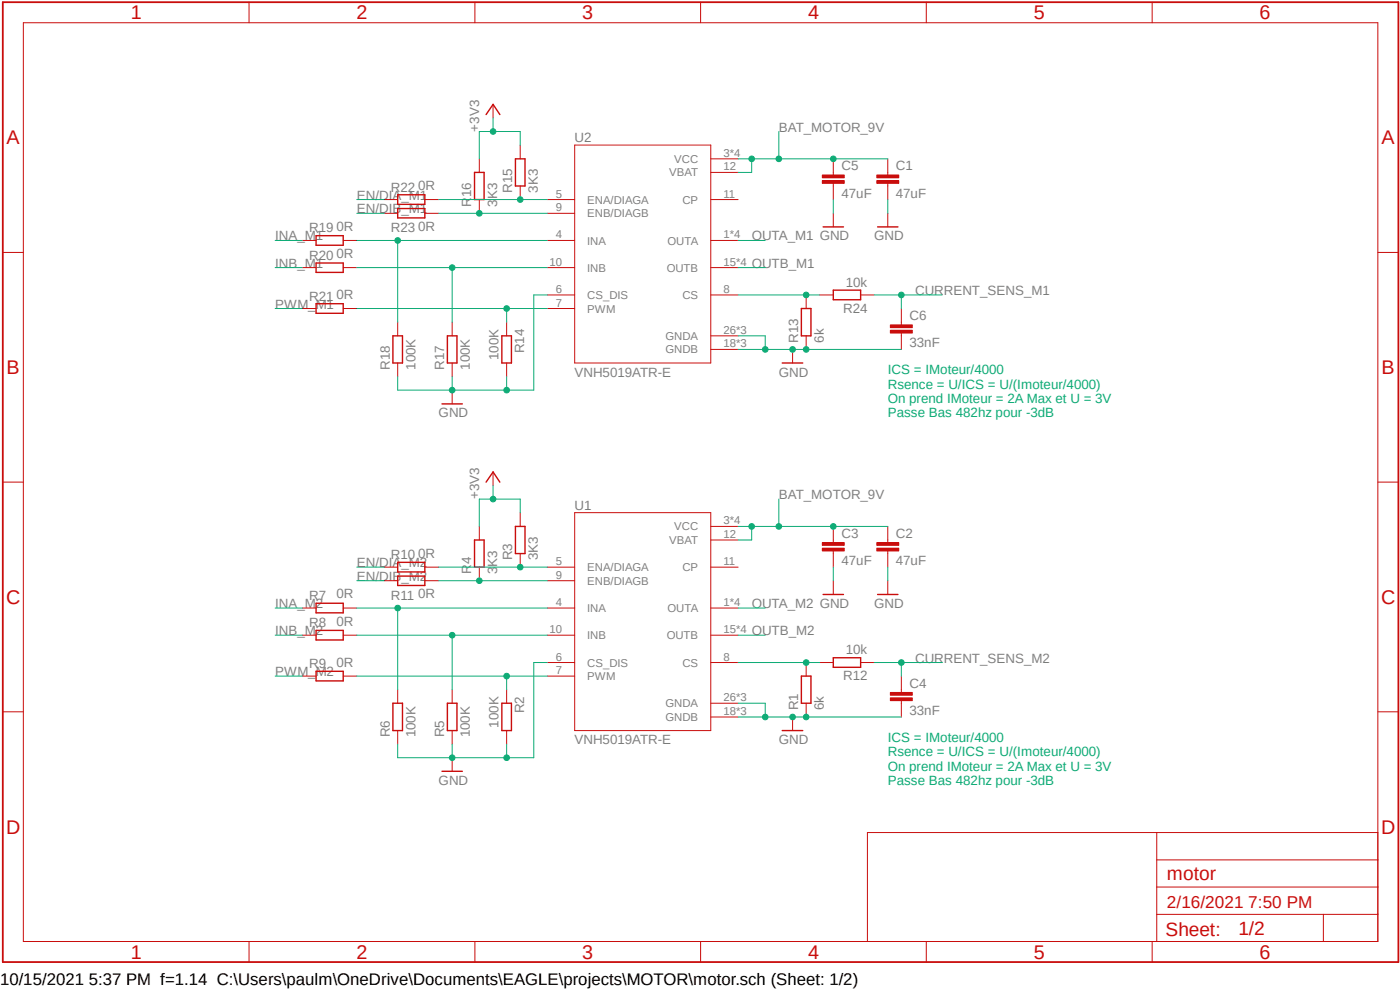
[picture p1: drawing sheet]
<svg xmlns="http://www.w3.org/2000/svg" width="297mm" height="210mm" viewBox="0 0 297 210" stroke-linecap="round" stroke-linejoin="round" font-family="sans-serif">
<path d="M0 .1l297.1 204.6M297.1 .1l-297.1 204.6" fill="none" stroke="#fff" stroke-width=".21"/>
<g fill="none" stroke="#c90d0c" stroke-width=".21">
<path d="M101.7 111.7v2.9M104.6 100.1v2.9M110.4 108.8v2.9M110.4 117.4v2.9M121.9 108.8h28.9v46.2h-28.9zM150.8 111.7h5.8M150.8 114.6h5.8M176.8 114.6v.5M176.8 116.8v.6M101.7 120.3v2.9M116.1 129h5.8M116.1 120.3h5.8"/>
<path d="M116.1 123.2h5.8M116.1 134.7h5.8M150.8 129h5.8M150.8 120.3h5.8M150.8 134.7h5.8M107.5 146.3v2.9M107.5 155v2.9M116.1 140.5h5.8M116.1 143.4h5.8M150.8 140.5h5.8M150.8 149.2h5.8M150.8 152.1h5.8"/>
<path d="M168.1 152.1v2.9M171 140.5v2.9M171 149.2v2.9M95.9 160.7v2.9"/>
</g>
<path d="M100.7 114.6h2v5.7h-2zM103.1 102.3l1.5-2.2 1.4 2.2M109.3 111.7h2.1v5.7h-2.1zM106.5 149.2h2v5.8h-2zM165.9 155h4.4M170 143.4h2v5.8h-2zM93.8 163.6h4.3" fill="none" stroke="#c90d0c" stroke-width=".3"/>
<path d="M174.5 116.3h4.6v.6h-4.6z" fill-rule="evenodd" fill="#c90d0c"/>
<path d="M174.5 116.3h4.6v.6h-4.6z" fill="none" stroke="#c90d0c" stroke-width=".21"/>
<path d="M174.5 115.1h4.6v.6h-4.6z" fill-rule="evenodd" fill="#c90d0c"/>
<g fill="none" stroke="#c90d0c" stroke-width=".21">
<path d="M174.5 115.1h4.6v.6h-4.6zM176.8 111.7v2.9M176.8 117.4v2.9M64.1 129h3M64.1 134.7h3M72.8 129h2.9M72.8 134.7h2.9M81.5 120.3h2.9M81.5 123.2h2.9M90.1 120.3h2.9M90.1 123.2h2.9M176.8 123.2v2.9"/>
<path d="M64.1 143.4h3M72.8 143.4h2.9M84.4 146.3v2.9M84.4 155v2.9M95.9 146.3v2.9M95.9 155v2.9M191.2 146.3v.6M191.2 148.6v.6"/>
</g>
<path d="M84.4 119.3h5.7v2h-5.7zM67.1 128h5.7v2h-5.7zM67.1 133.7h5.7v2.1h-5.7zM84.4 122.2h5.7v2h-5.7zM174.6 126.1h4.3M67.1 142.4h5.7v2h-5.7zM83.4 149.2h2v5.8h-2zM94.9 149.2h2v5.8h-2z" fill="none" stroke="#c90d0c" stroke-width=".3"/>
<path d="M188.9 148h4.6v.6h-4.6z" fill-rule="evenodd" fill="#c90d0c"/>
<path d="M188.9 148h4.6v.6h-4.6z" fill="none" stroke="#c90d0c" stroke-width=".21"/>
<path d="M188.9 146.9h4.6v.6h-4.6z" fill-rule="evenodd" fill="#c90d0c"/>
<g fill="none" stroke="#c90d0c" stroke-width=".21">
<path d="M101.7 33.7v2.9M104.6 22.1v2.9M110.4 30.8v2.9M110.4 39.5v2.8M121.9 30.8h28.9v46.2h-28.9zM150.8 33.7h5.8M150.8 36.6h5.8M176.8 36.6v.6M176.8 38.9v.6M101.7 42.3v3M116.1 51h5.8M116.1 42.3h5.8"/>
<path d="M116.1 45.3h5.8M116.1 56.8h5.8M150.8 51h5.8M150.8 42.3h5.8M150.8 56.8h5.8M107.5 68.3v2.9M107.5 77v2.9M116.1 62.6h5.8M116.1 65.4h5.8M150.8 62.6h5.8M150.8 71.2h5.8M150.8 74.1h5.8"/>
<path d="M168.1 74.1v2.9M171 62.6v2.8M171 71.2v2.9M95.9 82.8v2.9M173.9 140.5h2.9M182.6 140.5h2.9M188.9 146.9h4.6v.6h-4.6zM191.2 143.4v2.9M191.2 149.2v2.9"/>
</g>
<path d="M100.7 36.6h2v5.7h-2zM103.1 24.3l1.5-2.2 1.4 2.2M109.3 33.7h2.1v5.8h-2.1zM106.5 71.2h2v5.8h-2zM165.9 77h4.4M170 65.4h2v5.8h-2zM93.8 85.7h4.3M176.8 139.5h5.8v2.1h-5.8z" fill="none" stroke="#c90d0c" stroke-width=".3"/>
<path d="M174.5 38.3h4.6v.6h-4.6z" fill-rule="evenodd" fill="#c90d0c"/>
<path d="M174.5 38.3h4.6v.6h-4.6z" fill="none" stroke="#c90d0c" stroke-width=".21"/>
<path d="M174.5 37.1h4.6v.6h-4.6z" fill-rule="evenodd" fill="#c90d0c"/>
<g fill="none" stroke="#c90d0c" stroke-width=".21">
<path d="M174.5 37.1h4.6v.6h-4.6zM176.8 33.7v2.9M176.8 39.5v2.8M64.1 51h3M64.1 56.8h3M72.8 51h2.9M72.8 56.8h2.9M81.5 42.3h2.9M81.5 45.3h2.9M90.1 42.3h2.9M90.1 45.3h2.9M176.8 45.3v2.8"/>
<path d="M64.1 65.4h3M72.8 65.4h2.9M84.4 68.3v2.9M84.4 77v2.9M95.9 68.3v2.9M95.9 77v2.9M191.2 68.3v.6M191.2 70.7v.5"/>
</g>
<path d="M67.1 50h5.7v2h-5.7zM67.1 55.8h5.7v2h-5.7zM84.4 41.3h5.7v2h-5.7zM84.4 44.2h5.7v2h-5.7zM174.6 48.1h4.3M67.1 64.4h5.7v2.1h-5.7zM83.4 71.2h2v5.8h-2zM94.9 71.2h2v5.8h-2z" fill="none" stroke="#c90d0c" stroke-width=".3"/>
<path d="M188.9 70.1h4.6v.6h-4.6z" fill-rule="evenodd" fill="#c90d0c"/>
<path d="M188.9 70.1h4.6v.6h-4.6z" fill="none" stroke="#c90d0c" stroke-width=".21"/>
<path d="M188.9 68.9h4.6v.6h-4.6z" fill-rule="evenodd" fill="#c90d0c"/>
<path d="M188.3 36.6v.6M188.3 38.9v.6M173.9 62.6h2.9M182.6 62.6h2.9M188.9 68.9h4.6v.6h-4.6zM191.2 65.4v2.9M191.2 71.2v2.9" fill="none" stroke="#c90d0c" stroke-width=".21"/>
<path d="M176.8 61.6h5.8v2h-5.8z" fill="none" stroke="#c90d0c" stroke-width=".3"/>
<path d="M186 38.3h4.7v.6h-4.7z" fill-rule="evenodd" fill="#c90d0c"/>
<path d="M186 38.3h4.7v.6h-4.7z" fill="none" stroke="#c90d0c" stroke-width=".21"/>
<path d="M186 37.1h4.7v.6h-4.7z" fill-rule="evenodd" fill="#c90d0c"/>
<path d="M186 37.1h4.7v.6h-4.7zM188.3 33.7v2.9M188.3 39.5v2.8M188.3 45.3v2.8M188.3 114.6v.5M188.3 116.8v.6" fill="none" stroke="#c90d0c" stroke-width=".21"/>
<path d="M186.2 48.1h4.3" fill="none" stroke="#c90d0c" stroke-width=".3"/>
<path d="M186 116.3h4.7v.6h-4.7z" fill-rule="evenodd" fill="#c90d0c"/>
<path d="M186 116.3h4.7v.6h-4.7z" fill="none" stroke="#c90d0c" stroke-width=".21"/>
<path d="M186 115.1h4.7v.6h-4.7z" fill-rule="evenodd" fill="#c90d0c"/>
<g fill="none" stroke="#c90d0c" stroke-width=".21">
<path d="M5 4.8h287.3v194.9h-287.3zM52.8 .5v4.3M100.8 .5v4.3M148.6 .5v4.3M196.5 .5v4.3M244.4 .5v4.3M.6 53.6h4.4M292.3 53.6h4.4M.6 102.3h4.4M186 115.1h4.7v.6h-4.7zM188.3 111.7v2.9M188.3 117.4v2.9"/>
<path d="M292.3 102.3h4.4M188.3 123.2v2.9M.6 151h4.4M292.3 151h4.4M245.4 176.6v23.1M292.3 176.6h-108.3v23.1M52.8 199.7v4.4M100.8 199.7v4.4M148.6 199.7v4.4M196.5 199.7v4.4M244.4 199.7v4.4M245.4 194h46.9"/>
<path d="M245.4 188.2h46.9M245.4 182.4h46.9M280.8 194v5.7"/>
</g>
<path d="M186.2 126.1h4.3" fill="none" stroke="#c90d0c" stroke-width=".3"/>
<path d="M.6 .5h296.1v203.6h-296.1z" fill="none" stroke="#c90d0c" stroke-width=".38"/>
<path d="M104.6 103v2.9M110.4 108.8v-2.9h-8.7v5.8" fill="none" stroke="#0dab76" stroke-width=".21"/>
<circle cx="104.6" cy="105.9" r=".6" fill="#0dab76"/>
<g fill="none" stroke="#0dab76" stroke-width=".21">
<path d="M104.6 25v2.9M110.4 30.8v-2.9h-8.7v5.8"/>
<circle cx="104.6" cy="105.9" r=".6"/>
</g>
<circle cx="104.6" cy="27.9" r=".6" fill="#0dab76"/>
<g fill="none" stroke="#0dab76" stroke-width=".21">
<path d="M156.6 152.1h14.4M162.3 149.2v2.9"/>
<circle cx="104.6" cy="27.9" r=".6"/>
</g>
<circle cx="162.3" cy="152.1" r=".6" fill="#0dab76"/>
<g fill="none" stroke="#0dab76" stroke-width=".21">
<path d="M156.6 149.2h5.7"/>
<circle cx="162.3" cy="152.1" r=".6"/>
</g>
<circle cx="168.1" cy="152.1" r=".6" fill="#0dab76"/>
<g fill="none" stroke="#0dab76" stroke-width=".21">
<path d="M171 152.1h20.2"/>
<circle cx="168.1" cy="152.1" r=".6"/>
</g>
<circle cx="171" cy="152.1" r=".6" fill="#0dab76"/>
<g fill="none" stroke="#0dab76" stroke-width=".21">
<path d="M176.8 120.3v2.9M84.4 157.9v2.8h11.5v-2.8"/>
<circle cx="171" cy="152.1" r=".6"/>
</g>
<circle cx="95.9" cy="160.7" r=".6" fill="#0dab76"/>
<g fill="none" stroke="#0dab76" stroke-width=".21">
<path d="M107.5 157.9v2.8M116.1 140.5h-2.9v20.2h-17.3"/>
<circle cx="95.9" cy="160.7" r=".6"/>
</g>
<circle cx="107.5" cy="160.7" r=".6" fill="#0dab76"/>
<g fill="none" stroke="#0dab76" stroke-width=".21">
<path d="M156.6 74.1h14.4M162.3 71.2v2.9"/>
<circle cx="107.5" cy="160.7" r=".6"/>
</g>
<circle cx="162.3" cy="74.1" r=".6" fill="#0dab76"/>
<g fill="none" stroke="#0dab76" stroke-width=".21">
<path d="M156.6 71.2h5.7"/>
<circle cx="162.3" cy="74.1" r=".6"/>
</g>
<circle cx="168.1" cy="74.1" r=".6" fill="#0dab76"/>
<g fill="none" stroke="#0dab76" stroke-width=".21">
<path d="M171 74.1h20.2"/>
<circle cx="168.1" cy="74.1" r=".6"/>
</g>
<circle cx="171" cy="74.1" r=".6" fill="#0dab76"/>
<g fill="none" stroke="#0dab76" stroke-width=".21">
<path d="M176.8 42.3v3M84.4 79.9v2.9h11.5v-2.9"/>
<circle cx="171" cy="74.1" r=".6"/>
</g>
<circle cx="95.9" cy="82.8" r=".6" fill="#0dab76"/>
<g fill="none" stroke="#0dab76" stroke-width=".21">
<path d="M107.5 79.9v2.9M116.1 62.6h-2.9v20.2h-17.3"/>
<circle cx="95.9" cy="82.8" r=".6"/>
</g>
<circle cx="107.5" cy="82.8" r=".6" fill="#0dab76"/>
<g fill="none" stroke="#0dab76" stroke-width=".21">
<path d="M156.6 51h5.7M156.6 56.8h5.7M188.3 42.3v3M188.3 120.3v2.9M156.6 140.5h17.3"/>
<circle cx="107.5" cy="82.8" r=".6"/>
</g>
<circle cx="171" cy="140.5" r=".6" fill="#0dab76"/>
<g fill="none" stroke="#0dab76" stroke-width=".21">
<path d="M93 120.3h23.1"/>
<circle cx="171" cy="140.5" r=".6"/>
</g>
<circle cx="110.4" cy="120.3" r=".6" fill="#0dab76"/>
<g fill="none" stroke="#0dab76" stroke-width=".21">
<path d="M93 123.2h23.1"/>
<circle cx="110.4" cy="120.3" r=".6"/>
</g>
<circle cx="101.7" cy="123.2" r=".6" fill="#0dab76"/>
<g fill="none" stroke="#0dab76" stroke-width=".21">
<path d="M116.1 143.4h-8.6v2.9"/>
<circle cx="101.7" cy="123.2" r=".6"/>
</g>
<circle cx="107.5" cy="143.4" r=".6" fill="#0dab76"/>
<g fill="none" stroke="#0dab76" stroke-width=".21">
<path d="M75.7 134.7h40.4M95.9 134.7v11.6M75.7 143.4h31.8"/>
<circle cx="107.5" cy="143.4" r=".6"/>
</g>
<circle cx="95.9" cy="134.7" r=".6" fill="#0dab76"/>
<g fill="none" stroke="#0dab76" stroke-width=".21">
<path d="M75.7 129h40.4M84.4 129v17.3"/>
<circle cx="95.9" cy="134.7" r=".6"/>
</g>
<circle cx="84.4" cy="129" r=".6" fill="#0dab76"/>
<g fill="none" stroke="#0dab76" stroke-width=".21">
<path d="M58.4 51h5.7M58.4 56.8h5.7M58.4 65.4h5.7M185.5 62.6h14.4M191.2 62.6v2.8"/>
<circle cx="84.4" cy="129" r=".6"/>
</g>
<circle cx="191.2" cy="62.6" r=".6" fill="#0dab76"/>
<g fill="none" stroke="#0dab76" stroke-width=".21">
<path d="M156.6 62.6h17.3"/>
<circle cx="191.2" cy="62.6" r=".6"/>
</g>
<circle cx="171" cy="62.6" r=".6" fill="#0dab76"/>
<g fill="none" stroke="#0dab76" stroke-width=".21">
<path d="M93 42.3h23.1"/>
<circle cx="171" cy="62.6" r=".6"/>
</g>
<circle cx="110.4" cy="42.3" r=".6" fill="#0dab76"/>
<g fill="none" stroke="#0dab76" stroke-width=".21">
<path d="M93 45.3h23.1"/>
<circle cx="110.4" cy="42.3" r=".6"/>
</g>
<circle cx="101.7" cy="45.3" r=".6" fill="#0dab76"/>
<g fill="none" stroke="#0dab76" stroke-width=".21">
<path d="M116.1 65.4h-8.6v2.9"/>
<circle cx="101.7" cy="45.3" r=".6"/>
</g>
<circle cx="107.5" cy="65.4" r=".6" fill="#0dab76"/>
<g fill="none" stroke="#0dab76" stroke-width=".21">
<path d="M75.7 56.8h40.4M95.9 56.8v11.5M75.7 65.4h31.8"/>
<circle cx="107.5" cy="65.4" r=".6"/>
</g>
<circle cx="95.9" cy="56.8" r=".6" fill="#0dab76"/>
<g fill="none" stroke="#0dab76" stroke-width=".21">
<path d="M75.7 51h40.4M84.4 51v17.3"/>
<circle cx="95.9" cy="56.8" r=".6"/>
</g>
<circle cx="84.4" cy="51" r=".6" fill="#0dab76"/>
<g fill="none" stroke="#0dab76" stroke-width=".21">
<path d="M58.4 129h5.7M58.4 134.7h5.7M58.4 143.4h5.7M185.5 140.5h14.4M191.2 140.5v2.9"/>
<circle cx="84.4" cy="51" r=".6"/>
</g>
<circle cx="191.2" cy="140.5" r=".6" fill="#0dab76"/>
<g fill="none" stroke="#0dab76" stroke-width=".21">
<path d="M159.5 33.7v2.9h-2.9M165.2 27.9v5.8h-8.6M75.7 42.3h5.8M75.7 45.3h5.8M75.7 120.3h5.8M75.7 123.2h5.8M156.6 129h5.7M156.6 134.7h5.7"/>
<circle cx="191.2" cy="140.5" r=".6"/>
</g>
<circle cx="159.5" cy="33.7" r=".6" fill="#0dab76"/>
<g fill="none" stroke="#0dab76" stroke-width=".21">
<path d="M165.2 33.7h11.6"/>
<circle cx="159.5" cy="33.7" r=".6"/>
</g>
<circle cx="165.2" cy="33.7" r=".6" fill="#0dab76"/>
<g fill="none" stroke="#0dab76" stroke-width=".21">
<path d="M176.8 33.7h11.5"/>
<circle cx="165.2" cy="33.7" r=".6"/>
</g>
<circle cx="176.8" cy="33.7" r=".6" fill="#0dab76"/>
<g fill="none" stroke="#0dab76" stroke-width=".21">
<path d="M159.5 111.7v2.9h-2.9M165.2 105.9v5.8h-8.6"/>
<circle cx="176.8" cy="33.7" r=".6"/>
</g>
<circle cx="159.5" cy="111.7" r=".6" fill="#0dab76"/>
<g fill="none" stroke="#0dab76" stroke-width=".21">
<path d="M165.2 111.7h11.6"/>
<circle cx="159.5" cy="111.7" r=".6"/>
</g>
<circle cx="165.2" cy="111.7" r=".6" fill="#0dab76"/>
<g fill="none" stroke="#0dab76" stroke-width=".21">
<path d="M176.8 111.7h11.5"/>
<circle cx="165.2" cy="111.7" r=".6"/>
</g>
<circle cx="176.8" cy="111.7" r=".6" fill="#0dab76"/>
<circle cx="176.8" cy="111.7" r=".6" fill="none" stroke="#0dab76" stroke-width=".21"/>
<g font-size="4.2" fill="#c90d0c">
<text x="27.7" y="4.1">1</text>
<text x="75.6" y="4.1">2</text>
<text x="123.5" y="4.1">3</text>
<text x="171.5" y="4.1">4</text>
<text x="219.3" y="4.1">5</text>
<text x="267.2" y="4.1">6</text>
<text x="1.4" y="30.6">A</text>
<text x="293.1" y="30.6">A</text>
<text x="1.4" y="79.4">B</text>
<text x="293.1" y="79.4">B</text>
<text x="1.3" y="128.1">C</text>
<text x="293" y="128.1">C</text>
<text x="1.3" y="176.9">D</text>
<text x="293" y="176.9">D</text>
<text x="27.7" y="203.4">1</text>
<text x="75.6" y="203.4">2</text>
<text x="123.5" y="203.4">3</text>
<text x="171.5" y="203.4">4</text>
<text x="219.3" y="203.4">5</text>
<text x="267.2" y="203.4">6</text>
</g>
<g font-size="4.1" fill="#c90d0c">
<text x="247.6" y="186.7">motor</text>
<text x="247.3" y="198.5">Sheet:</text>
<text x="262.7" y="198.3">1/2</text>
</g>
<text font-size="3.6" fill="#c90d0c" x="247.6" y="192.5">2/16/2021 7:50 PM</text>
<text font-size="3.6" x="0" y="208.9">10/15/2021 5:37 PM f=1.14 C:\Users\paulm\OneDrive\Documents\EAGLE\projects\MOTOR\motor.sch (Sheet: 1/2)</text>
<g font-size="2.8" fill="#808080">
<text x="101.7" y="27.9" transform="rotate(-90 101.7 27.9)">+3V3</text>
<text x="165.2" y="27.9">BAT_MOTOR_9V</text>
<text x="121.9" y="30.2">U2</text>
<text x="82.9" y="40.6">R22</text>
<text x="88.7" y="40.3">0R</text>
<text x="108.7" y="40.9" transform="rotate(-90 108.7 40.9)">R15</text>
<text x="114.1" y="40.9" transform="rotate(-90 114.1 40.9)">3K3</text>
<text x="178.5" y="41.9">47uF</text>
<text x="178.5" y="36.2">C5</text>
<text x="190.1" y="41.9">47uF</text>
<text x="190.1" y="36.2">C1</text>
<text x="75.7" y="42.3">EN/DIA_M1</text>
<text x="75.7" y="45.3">EN/DIB_M1</text>
<text x="100" y="43.8" transform="rotate(-90 100 43.8)">R16</text>
<text x="105.5" y="43.8" transform="rotate(-90 105.5 43.8)">3K3</text>
<text x="58.4" y="51">INA_M1</text>
<text x="65.6" y="49.3">R19</text>
<text x="71.4" y="49">0R</text>
<text x="82.9" y="49.3">R23</text>
<text x="88.7" y="49">0R</text>
<text x="159.5" y="51">OUTA_M1 GND</text>
<text x="185.5" y="51">GND</text>
<text x="58.4" y="56.8">INB_M1</text>
<text x="65.6" y="55.1">R20</text>
<text x="71.4" y="54.8">0R</text>
<text x="159.5" y="56.8">OUTB_M1</text>
<text x="58.4" y="65.4">PWM_M1</text>
<text x="65.6" y="63.8">R21</text>
<text x="71.4" y="63.4">0R</text>
<text x="179.5" y="60.8">10k</text>
<text x="194.1" y="62.6">CURRENT_SENS_M1</text>
<text x="178.9" y="66.3">R24</text>
<text x="193" y="67.9">C6</text>
<text x="105.7" y="76.4" transform="rotate(-90 105.7 76.4)">100K</text>
<text x="111.2" y="74.9" transform="rotate(-90 111.2 74.9)">R14</text>
<text x="169.3" y="72.7" transform="rotate(-90 169.3 72.7)">R13</text>
<text x="174.8" y="72.7" transform="rotate(-90 174.8 72.7)">6k</text>
<text x="193" y="73.7">33nF</text>
<text x="82.7" y="78.4" transform="rotate(-90 82.7 78.4)">R18</text>
<text x="88.1" y="78.4" transform="rotate(-90 88.1 78.4)">100K</text>
<text x="94.2" y="78.4" transform="rotate(-90 94.2 78.4)">R17</text>
<text x="99.7" y="78.4" transform="rotate(-90 99.7 78.4)">100K</text>
<text x="121.9" y="79.9">VNH5019ATR-E</text>
<text x="165.2" y="79.9">GND</text>
<text x="93" y="88.6">GND</text>
<text x="101.7" y="105.9" transform="rotate(-90 101.7 105.9)">+3V3</text>
<text x="165.2" y="105.9">BAT_MOTOR_9V</text>
<text x="121.9" y="108.2">U1</text>
<text x="82.9" y="118.6">R10</text>
<text x="88.7" y="118.3">0R</text>
<text x="108.7" y="118.9" transform="rotate(-90 108.7 118.9)">R3</text>
<text x="114.1" y="118.9" transform="rotate(-90 114.1 118.9)">3K3</text>
<text x="178.5" y="119.9">47uF</text>
<text x="178.5" y="114.1">C3</text>
<text x="190.1" y="119.9">47uF</text>
<text x="190.1" y="114.1">C2</text>
<text x="75.7" y="120.3">EN/DIA_M2</text>
<text x="75.7" y="123.2">EN/DIB_M2</text>
<text x="100" y="121.8" transform="rotate(-90 100 121.8)">R4</text>
<text x="105.5" y="121.8" transform="rotate(-90 105.5 121.8)">3K3</text>
<text x="58.4" y="129">INA_M2</text>
<text x="65.6" y="127.3">R7</text>
<text x="71.4" y="127">0R</text>
<text x="82.9" y="127.3">R11</text>
<text x="88.7" y="127">0R</text>
<text x="159.5" y="129">OUTA_M2 GND</text>
<text x="185.5" y="129">GND</text>
<text x="58.4" y="134.7">INB_M2</text>
<text x="65.6" y="133.1">R8</text>
<text x="71.4" y="132.8">0R</text>
<text x="159.5" y="134.7">OUTB_M2</text>
<text x="58.4" y="143.4">PWM_M2</text>
<text x="65.6" y="141.7">R9</text>
<text x="71.4" y="141.4">0R</text>
<text x="179.5" y="138.8">10k</text>
<text x="194.1" y="140.5">CURRENT_SENS_M2</text>
<text x="178.9" y="144.3">R12</text>
<text x="193" y="145.9">C4</text>
<text x="105.7" y="154.3" transform="rotate(-90 105.7 154.3)">100K</text>
<text x="111.2" y="151.3" transform="rotate(-90 111.2 151.3)">R2</text>
<text x="169.3" y="150.7" transform="rotate(-90 169.3 150.7)">R1</text>
<text x="174.8" y="150.7" transform="rotate(-90 174.8 150.7)">6k</text>
<text x="193" y="151.6">33nF</text>
<text x="82.7" y="156.4" transform="rotate(-90 82.7 156.4)">R6</text>
<text x="88.1" y="156.4" transform="rotate(-90 88.1 156.4)">100K</text>
<text x="94.2" y="156.4" transform="rotate(-90 94.2 156.4)">R5</text>
<text x="99.7" y="156.4" transform="rotate(-90 99.7 156.4)">100K</text>
<text x="121.9" y="157.9">VNH5019ATR-E</text>
<text x="165.2" y="157.9">GND</text>
<text x="93" y="166.5">GND</text>
</g>
<g font-size="2.8" fill="#0dab76">
<text x="188.3" y="79.4">ICS = IMoteur/4000</text>
<text x="188.3" y="82.5">Rsence = U/ICS = U/(Imoteur/4000)</text>
<text x="188.3" y="85.5">On prend IMoteur = 2A Max et U = 3V</text>
<text x="188.3" y="88.6">Passe Bas 482hz pour -3dB</text>
<text x="188.3" y="157.4">ICS = IMoteur/4000</text>
<text x="188.3" y="160.4">Rsence = U/ICS = U/(Imoteur/4000)</text>
<text x="188.3" y="163.5">On prend IMoteur = 2A Max et U = 3V</text>
<text x="188.3" y="166.5">Passe Bas 482hz pour -3dB</text>
</g>
<g font-size="2.4" fill="#808080">
<text x="143" y="34.5">VCC</text>
<text x="153.5" y="33.3">3*4</text>
<text x="117.9" y="42">5</text>
<text x="142" y="37.4">VBAT</text>
<text x="153.5" y="36.2">12</text>
<text x="153.5" y="42">11</text>
<text x="117.9" y="44.8">9</text>
<text x="124.6" y="43.2">ENA/DIAGA</text>
<text x="124.6" y="46.1">ENB/DIAGB</text>
<text x="144.8" y="43.2">CP</text>
<text x="117.9" y="50.6">4</text>
<text x="124.6" y="51.9">INA</text>
<text x="141.6" y="51.9">OUTA</text>
<text x="153.5" y="50.6">1*4</text>
<text x="116.5" y="56.4">10</text>
<text x="124.6" y="57.7">INB</text>
<text x="141.4" y="57.7">OUTB</text>
<text x="153.5" y="56.4">15*4</text>
<text x="117.9" y="62.1">6</text>
<text x="117.9" y="65.1">7</text>
<text x="124.6" y="63.4">CS_DIS</text>
<text x="144.8" y="63.4">CS</text>
<text x="153.5" y="62.1">8</text>
<text x="124.6" y="66.3">PWM</text>
<text x="153.5" y="70.8">26*3</text>
<text x="141.2" y="72.1">GNDA</text>
<text x="141.2" y="75">GNDB</text>
<text x="153.5" y="73.7">18*3</text>
<text x="143" y="112.5">VCC</text>
<text x="153.5" y="111.3">3*4</text>
<text x="117.9" y="119.9">5</text>
<text x="142" y="115.4">VBAT</text>
<text x="153.5" y="114.1">12</text>
<text x="153.5" y="119.9">11</text>
<text x="117.9" y="122.8">9</text>
<text x="124.6" y="121.2">ENA/DIAGA</text>
<text x="124.6" y="124.1">ENB/DIAGB</text>
<text x="144.8" y="121.2">CP</text>
<text x="117.9" y="128.6">4</text>
<text x="124.6" y="129.8">INA</text>
<text x="141.6" y="129.8">OUTA</text>
<text x="153.5" y="128.6">1*4</text>
<text x="116.5" y="134.4">10</text>
<text x="124.6" y="135.6">INB</text>
<text x="141.4" y="135.6">OUTB</text>
<text x="153.5" y="134.4">15*4</text>
<text x="117.9" y="140.1">6</text>
<text x="117.9" y="143">7</text>
<text x="124.6" y="141.4">CS_DIS</text>
<text x="144.8" y="141.4">CS</text>
<text x="153.5" y="140.1">8</text>
<text x="124.6" y="144.3">PWM</text>
<text x="153.5" y="148.8">26*3</text>
<text x="141.2" y="150.1">GNDA</text>
<text x="141.2" y="152.9">GNDB</text>
<text x="153.5" y="151.7">18*3</text>
</g>
</svg>
